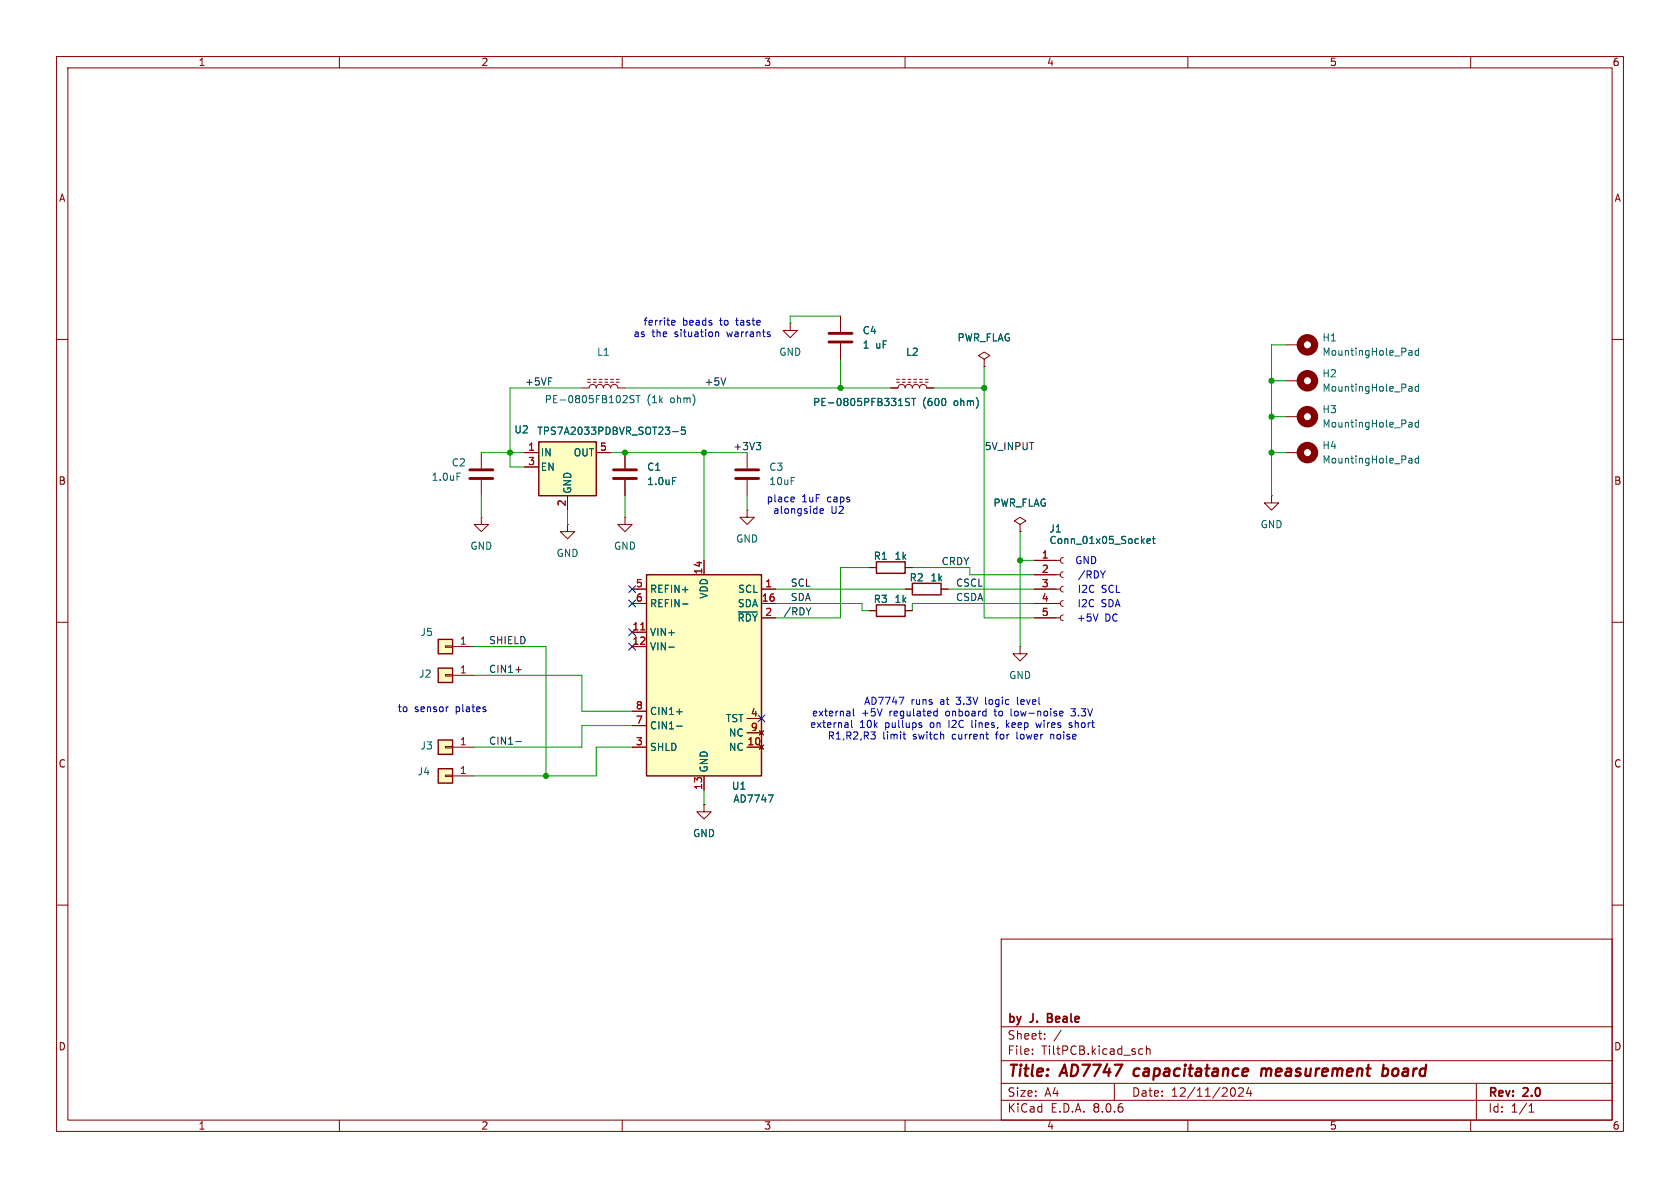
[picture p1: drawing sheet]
<svg xmlns="http://www.w3.org/2000/svg" width="297mm" height="210mm" viewBox="0 0 297 210" stroke-linecap="round" stroke-linejoin="round" font-family="sans-serif">
<g fill="none" stroke="#840000" stroke-width=".18">
<path d="M10 10h277v190h-277zM12 12h273v186h-273zM60 10v2M110 10v2M160 10v2M210 10v2M260 10v2M10 60h2M285 60h2M85.1 80v2.8M85.1 84.8v2.8M10 110h2"/>
<path d="M153.7 108h1.2M160 108h1.3M285 110h2M10 160h2M285 160h2M177 166h108v32h-108zM60 198v2M110 198v2M160 198v2M177 194.5h108M177 191.5h108M177 187.5h108"/>
<path d="M177 181.5h108M182.5 186.3v.1M182.5 185.5v.1M184.7 183.6v.1M184.7 182.8v.1M187.6 182.1l-1.3 2M197 191.5v3M201.6 185.4l.4 .1M202 186.3l-.4 .1M202.7 185.5l.2-.1 .3 .1 .1 .9M202.7 184.9v1.5M210 198v2"/>
<path d="M218.2 192.4l.2 .8-.2 .5-.2 .1M219.7 192.4v.5l-.8 .9h.9M220.7 192.2l-.3 1.1h.9M221.1 192.8v1M260 198v2M261 191.5v6.5M270.3 196.6h.9M270.3 195.5l.4-.4v1.5"/>
</g>
<path d="M200.6 189.1l-.2 .7 .3 .4M223.1 188.9l-.2 1.3M223.8 189a.57 .57 0 0 0-.7 .1M223.9 189.2l-.1 1M244.5 189l.2-.1 .6 .1 .1 .3-.1 .5a.66 .66 0 0 1-.9 .3M244.6 188.2l-.3 2" fill="none" stroke="#840000" stroke-width=".4"/>
<path d="M185.2 179.9h.5M185.7 179.2h-.5v1.5h.6" fill="none" stroke="#840000" stroke-width=".3"/>
<path d="M83.1 84.6h4M83.1 83.1h4" fill="none" stroke="#840000" stroke-width=".51"/>
<path d="M80.8 83.6h.6" fill="none" stroke="#006464" stroke-width=".18"/>
<path d="M154.9 106.9h5.1v2.1h-5.1z" fill="none" stroke="#840000" stroke-width=".25"/>
<path d="M77.5 118.1h2.5v2.6h-2.5z" fill="#ffffc2"/>
<path d="M174 63.5l1-.6-1-.7-1 .7 1 .6v1.3M174 64.8h.1M227.3 61h2.6M78.7 119.3h1.3v.2h-1.3zM80 119.4h3.8M124.5 142.2v1.3h1.2l-1.2 1.3-1.3-1.3h1.3M124.5 142.2h.1" fill="none" stroke="#840000" stroke-width=".18"/>
<path d="M77.5 118.1h2.5v2.6h-2.5z" fill="none" stroke="#840000" stroke-width=".25"/>
<circle cx="231.1" cy="61" r="1.27" fill="none" stroke="#840000" stroke-width="1.3"/>
<path d="M249.2 62h.3l.1 .1v.7M249.6 62.7l-.4 .1M249.6 62.3h-.4M250.8 62h-.4l-.2 .2 .1 .5h.5M250.8 61.5v1.3" fill="none" stroke="#006464" stroke-width=".18"/>
<path d="M95.2 78.1h10.2v9.5h-10.2z" fill="#ffffc2"/>
<path d="M95.2 78.1h10.2v9.5h-10.2z" fill="none" stroke="#840000" stroke-width=".25"/>
<path d="M92.7 80h2.5M92.7 82.6h2.5M100.3 87.6v2.6M105.4 80h2.5M180.3 114.3v1.3h1.3l-1.3 1.2-1.2-1.2h1.2M180.3 114.3h.1" fill="none" stroke="#840000" stroke-width=".18"/>
<path d="M118.9 76.3h1M121.1 75.5h-.6v.6l.1-.1 .5 .1 .1 .1-.1 .5-.2 .1-.4-.1" fill="none" stroke="#006464" stroke-width=".18"/>
<path d="M114.3 101.6h20.3v35.6h-20.3z" fill="#ffffc2"/>
<path d="M114.3 101.6h20.3v35.6h-20.3z" fill="none" stroke="#840000" stroke-width=".25"/>
<g fill="none" stroke="#840000" stroke-width=".18">
<path d="M102.9 68.6h1.2a.64 .64 0 0 1 .7-.7 .64 .64 0 0 1 .6 .7 .64 .64 0 0 1 .6-.7 .64 .64 0 0 1 .7 .7 .64 .64 0 0 1 .6-.7 .64 .64 0 0 1 .6 .7 .64 .64 0 0 1 .7-.7 .64 .64 0 0 1 .6 .7h1.3M103.9 67.6h.5M103.9 67.1h.5M104.9 67.6h.5M104.9 67.1h.5M105.9 67.6h.5M105.9 67.1h.5M106.9 67.6h.5M106.9 67.1h.5M107.9 67.6h.6M107.9 67.1h.6M109 67.6h.5"/>
<path d="M109 67.1h.5M157.5 68.6h1.2a.64 .64 0 0 1 .7-.7 .64 .64 0 0 1 .6 .7 .64 .64 0 0 1 .7-.7 .64 .64 0 0 1 .6 .7 .64 .64 0 0 1 .6-.7 .64 .64 0 0 1 .7 .7 .64 .64 0 0 1 .6-.7 .64 .64 0 0 1 .6 .7h1.3M158.5 67.6h.5M158.5 67.1h.5M159.5 67.6h.5M159.5 67.1h.5M160.5 67.6h.5M160.5 67.1h.5M161.5 67.6h.6M161.5 67.1h.6M162.6 67.6h.5M162.6 67.1h.5"/>
<path d="M163.6 67.6h.5M163.6 67.1h.5M124.5 99.1v2.5M132.1 80v2.8M132.1 84.8v2.8M111.8 104.1h2.5M111.8 111.8h2.5M111.8 114.3h2.5M111.8 106.7h2.5M134.6 104.1h2.6M134.6 106.7h2.6M134.6 109.2h2.6"/>
<path d="M111.8 132.1h2.5M111.8 128.3h2.5M111.8 125.7h2.5M124.5 137.2v2.5M132.1 132.1h2.5M132.1 127h2.5M132.1 129.5h2.5M134.2 131.7l.8 .8M134.2 129.2l.8 .7M135 131.7l-.8 .8M135 129.2l-.8 .7"/>
</g>
<path d="M113.3 111.3h.7" fill="none" stroke="#a90000" stroke-width=".18"/>
<g fill="none" stroke="#006464" stroke-width=".18">
<path d="M112.1 70l-.5-.1-.2 .1v.4l.6 .2 .1 .3-.3 .3-.4-.1M112.4 69.9h.8M112.8 69.9v1.3M160.8 70.5l-.5-.1-.2 .2v.3l.6 .3 .1 .3-.2 .2-.5-.1M161.2 70.4h.7M161.5 70.4v1.3M167.1 70.7v.8M118.2 114.4h1M120.7 106.8h.9M130.5 108.2h3.4M119.6 128.4h1M119.6 125.8h1"/>
<path d="M135.8 140.5h.9l-.6 1.3"/>
</g>
<path d="M130 84.6h4.1M130 83.1h4.1" fill="none" stroke="#840000" stroke-width=".51"/>
<path d="M77.5 130.8h2.5v2.6h-2.5z" fill="#ffffc2"/>
<path d="M227.3 67.3h2.6M110.5 80v2.8M110.5 84.8v2.8M78.7 132h1.3v.2h-1.3zM80 132.1h3.8" fill="none" stroke="#840000" stroke-width=".18"/>
<path d="M77.5 130.8h2.5v2.6h-2.5z" fill="none" stroke="#840000" stroke-width=".25"/>
<path d="M108.5 84.6h4M108.5 83.1h4" fill="none" stroke="#840000" stroke-width=".51"/>
<path d="M249.2 68.3h.3l.1 .2v.7M249.6 69.1l-.4 .1M249.6 68.6l-.4 .1M250.8 68.4l-.4-.1-.2 .3 .1 .5h.5M250.8 67.9v1.3M118.9 84.4h.6" fill="none" stroke="#006464" stroke-width=".18"/>
<circle cx="231.1" cy="67.3" r="1.27" fill="none" stroke="#840000" stroke-width="1.3"/>
<path d="M77.5 135.9h2.5v2.5h-2.5z" fill="#ffffc2"/>
<g fill="none" stroke="#840000" stroke-width=".18">
<path d="M227.3 73.7h2.6M85.1 91.4v1.3h1.3l-1.3 1.3-1.3-1.3h1.3M85.1 91.4h.1M100.3 92.7v1.3h1.3l-1.3 1.3-1.2-1.3h1.2M100.3 92.7h.1M110.5 91.4v1.3h1.3l-1.3 1.3-1.3-1.3h1.3M110.5 91.4h.1M180.3 92.7l1.1-.6-1.1-.7-1 .7 1 .6v1.3M180.3 94h.1M182.9 99.1h4.6M188 98.6l-.4 .1-.1 .4 .1 .3 .4 .2M224.8 87.6v1.3h1.3l-1.3 1.3-1.3-1.3h1.3"/>
<path d="M224.8 87.6h.1M227.3 80h2.6M153.7 100.3h1.2M160 104.1h1.3M160 100.3h1.3M166.4 104.1h1.2M182.9 109.2h4.6M182.9 106.7h4.6M182.9 104.1h4.6M182.9 101.6h4.6M188 108.7l-.4 .2-.1 .3 .1 .4 .4 .1M188 106.2l-.4 .1-.1 .4 .1 .3 .4 .2"/>
<path d="M188 103.6l-.4 .2-.1 .3 .1 .4 .4 .1M188 101.1l-.4 .1-.1 .4 .1 .4 .4 .1M78.7 137h1.3v.3h-1.3zM80 137.2h3.8"/>
</g>
<path d="M154.9 99.3h5.1v2h-5.1zM161.3 103.1h5.1v2.1h-5.1zM77.5 135.9h2.5v2.5h-2.5z" fill="none" stroke="#840000" stroke-width=".25"/>
<g fill="none" stroke="#006464" stroke-width=".18">
<path d="M249.2 74.7h.3l.1 .1v.7M249.6 75.4l-.4 .1M249.6 75h-.4M250.8 74.2v1.3M250.8 74.7h-.4l-.2 .2 .1 .5h.5M202.8 95.7l.6-.2-.1-.2-.4-.1-.1 .2v.6h.5M203.7 95.2h.5M203.9 94.8v1.1l.3 .2M249.2 81h.3l.1 .2v.7M249.6 81.8l-.4 .1M249.6 81.3l-.4 .1M250.8 81.1l-.4-.1-.2 .3 .1 .5h.5"/>
<path d="M250.8 80.6v1.3"/>
</g>
<g fill="none" stroke="#840000" stroke-width="1.3">
<circle cx="231.1" cy="73.7" r="1.27"/>
<circle cx="231.1" cy="80" r="1.27"/>
</g>
<path d="M77.5 113h2.5v2.6h-2.5z" fill="#ffffc2"/>
<g fill="none" stroke="#840000" stroke-width=".18">
<path d="M139.7 57.2v1.2h1.3l-1.3 1.3-1.3-1.3h1.3M139.7 57.2h.1M148.6 55.9v2.8M148.6 60.7v2.8M157.5 68.6h1.2M163.8 68.6h1.3M174 64.8h.1M92.7 80h2.5M92.7 82.6h2.5M100.3 87.6v2.6M105.4 80h2.5M110.5 80v2.8"/>
<path d="M110.5 84.8v2.8M124.5 99.1v2.5M132.1 90.2v1.2h1.2l-1.2 1.3-1.3-1.3h1.3M132.1 90.2h.1M180.3 94h.1M182.9 99.1h3.8M78.7 114.2h1.3v.2h-1.3zM80 114.3h3.8M111.8 114.3h2.5M111.8 104.1h2.5M111.8 111.8h2.5M111.8 106.7h2.5"/>
<path d="M134.6 104.1h2.6M134.6 106.7h2.6M134.6 109.2h2.6M153.7 108h1.2M153.7 100.3h1.2M160 108h1.3M160 104.1h1.3M160 100.3h1.3M166.4 104.1h1.2M182.9 104.1h3.8M182.9 106.7h3.8M182.9 109.2h3.8"/>
<path d="M182.9 101.6h3.8M111.8 132.1h2.5M111.8 128.3h2.5M111.8 125.7h2.5M124.5 137.2v2.5M132.1 132.1h2.5M132.1 127h2.5M132.1 129.5h2.5M134.2 131.7l.8 .8M134.2 129.2l.8 .7M135 131.7l-.8 .8M135 129.2l-.8 .7"/>
<path d="M124.5 142.2h.1"/>
</g>
<path d="M77.5 113h2.5v2.6h-2.5z" fill="none" stroke="#840000" stroke-width=".25"/>
<path d="M146.6 58.9h4M146.6 60.5h4" fill="none" stroke="#840000" stroke-width=".51"/>
<path d="M97 66.8h.6M128.3 66.8l-.4 1.3M133.7 78.2h.8l-.4 .5M134.2 78.7l.3 .3v.3l-.3 .2M91.2 118.4h.9M143.4 107.4l-.5 .7M91.2 131.1h.9" fill="none" stroke="#0f0f0f" stroke-width=".18"/>
<g fill="none" stroke="#0000c2" stroke-width=".18">
<path d="M118.7 57.3l.2 .2 .4-.1M118.7 56.8l.2-.2h.3l.1 .2v.1l-.6 .1M126.5 58.7v.8M126.5 58.8l.2-.1h.3v.8M136.1 59.2v.3M140 87.9h.4v.3l-.6 .1M140.4 88.7h-.4M145 90.3l.6-.1-.1-.2-.4-.1-.1 .2v.6h.5M194.1 108.5l-.4 1.3M195.4 100.9l-.4 .7M79.1 125h.2M149.9 127.8v.8"/>
<path d="M149.9 128.5l-.1 .1M149.9 128.1h-.1M150.2 125.8l.1 .8M150.3 126.5l-.2 .1M150.3 126l-.2 .1M150.5 127.3v1.1l.2 .2M150.9 125.3v1.1l.1 .2M154.5 129.9l.2 .2v.3l-.2 .3M154.7 129.4l-.4 .5M158.9 123.2h.9l-.6 1.3M159.8 129.4v1.1l.3 .2M162.6 128.2h.3l.1 .2-.2 .2h-.2"/>
<path d="M165.2 126.5h.5M165.2 125.8h.5M165.7 125.3v1.3M171.8 127.3v1.1l.2 .2M174.3 129.8h.5M174.6 130.7h.2M177.9 127.3v1.3M178 128.1l.4 .5M178.4 127.8l-.5 .4M178.7 125.3v1.1l.2 .2M179.8 129.4v1.1l.2 .2M179.9 123.2v1.1l.1 .2"/>
<path d="M183.1 127.8l.3 .8 .2-.6 .3 .6M185.8 129.8v.9M186.1 129.8l-.3 .1M187.3 126.4l.2 .2 .4-.1M187.3 125.9l.2-.2h.3l.1 .2v.1l-.6 .1M189.3 126.4l.6 .2M189.3 125.3h.8l-.4 .5h.2M189.5 127.8h-.3l-.2 .1 .1 .2 .4 .1v.3h-.5"/>
</g>
<g fill="none" stroke="#009600" stroke-width=".18">
<path d="M148.6 55.9h-8.9v1.3M102.9 68.6h-12.7v14h2.5M110.5 68.6h47M148.6 63.5v5.1M165.1 68.6h8.9M174 64.8v44.4h8.9M224.8 67.3h2.5M224.8 73.7h2.5M227.3 61h-2.5v26.6M85.1 80h7.6M85.1 87.6v3.8M100.3 90.2v2.5"/>
<path d="M107.9 80h24.2M110.5 87.6v3.8M124.5 80v19.1M132.1 87.6v2.6M180.3 99.1h2.6M180.3 94v20.3M224.8 80h2.5M83.8 119.4h19.1v6.3h8.9M83.8 114.3h12.7v22.9M137.2 104.1h22.8M137.2 106.7h15.2v1.3h1.3M153.7 100.3h-5.1v8.9h-11.4"/>
<path d="M161.3 100.3h10.1v1.3h11.5M167.6 104.1h15.3M182.9 106.7h-21.6v1.3M111.8 128.3h-8.9v3.8h-19.1M111.8 132.1h-6.4v5.1h-21.6M124.5 139.7v2.5"/>
</g>
<path d="M111.2 113.7l1.2 1.2M111.2 106.1l1.2 1.2M111.2 103.5l1.2 1.2M111.2 111.2l1.2 1.2M112.4 113.7l-1.2 1.2M112.4 106.1l-1.2 1.2M112.4 103.5l-1.2 1.2M112.4 111.2l-1.2 1.2M134 126.4l1.2 1.2M135.2 126.4l-1.2 1.2" fill="none" stroke="#000084" stroke-width=".18"/>
<g fill="none" stroke="#006464" stroke-width=".18">
<path d="M118.9 76.3h1M121.1 75.5h-.6v.6l.1-.1 .5 .1 .1 .1-.1 .5-.2 .1-.4-.1M160.8 70.5l-.5-.1-.2 .2v.3l.6 .3 .1 .3-.2 .2-.5-.1M161.2 70.4h.7M161.5 70.4v1.3M167.1 70.7v.8M118.9 84.4h.6M202.8 95.7l.6-.2-.1-.2-.4-.1-.1 .2v.6h.5M203.7 95.2h.5M203.9 94.8v1.1l.3 .2M118.2 114.4h1M120.7 106.8h.9"/>
<path d="M130.5 108.2h3.4M119.6 128.4h1M119.6 125.8h1M135.8 140.5h.9l-.6 1.3"/>
</g>
<path d="M113.3 111.3h.7" fill="none" stroke="#a90000" stroke-width=".18"/>
<g fill="#009600" stroke="#009600" stroke-width=".18">
<circle cx="110.5" cy="80" r=".46"/>
<circle cx="90.2" cy="80" r=".46"/>
<circle cx="180.3" cy="99.1" r=".46"/>
<circle cx="174" cy="68.6" r=".46"/>
<circle cx="148.6" cy="68.6" r=".46"/>
<circle cx="124.5" cy="80" r=".46"/>
<circle cx="96.5" cy="137.2" r=".46"/>
<circle cx="224.8" cy="67.3" r=".46"/>
<circle cx="224.8" cy="73.7" r=".46"/>
<circle cx="224.8" cy="80" r=".46"/>
</g>
<g font-size="2.8" fill="#840000">
<text x="178" y="190.9">Title:</text>
<text x="187.7" y="190.9">AD7747</text>
<text x="201.3" y="190.9">capacitatance</text>
<text x="224.6" y="190.9">measurement</text>
<text x="246.8" y="190.9">board</text>
</g>
<g font-size="2.1" fill="#840000">
<text x="178" y="184">Sheet:</text>
<text x="178" y="181.2">by</text>
<text x="182.2" y="181.2">J.</text>
<text x="185.8" y="181.2">Beale</text>
<text x="178" y="186.7">File:</text>
<text x="184.1" y="186.7">TiltPCB.kicad_sch</text>
<text x="178" y="196.9">KiCad</text>
<text x="178" y="194.1">Size:</text>
<text x="184.7" y="194.1">A4</text>
<text x="185.7" y="196.9">E.D.A.</text>
<text x="193.3" y="196.9">8.0.6</text>
<text x="200" y="194.1">Date:</text>
<text x="207" y="194.1">12/11/2024</text>
<text x="263" y="194.3">Rev:</text>
<text x="263" y="196.9">Id:</text>
<text x="267.1" y="196.9">1/1</text>
<text x="269.4" y="194.3">2.0</text>
</g>
<g font-size="1.8" fill="#840000">
<text x="35" y="11.9">1</text>
<text x="85" y="11.9">2</text>
<text x="135" y="11.9">3</text>
<text x="185" y="11.9">4</text>
<text x="235" y="11.9">5</text>
<text x="285" y="11.9">6</text>
<text x="10.3" y="35.9">A</text>
<text x="285.3" y="35.9">A</text>
<text x="10.3" y="85.9">B</text>
<text x="285.3" y="85.9">B</text>
<text x="10.3" y="135.9">C</text>
<text x="285.3" y="135.9">C</text>
<text x="10.3" y="185.9">D</text>
<text x="285.3" y="185.9">D</text>
<text x="35" y="199.9">1</text>
<text x="85" y="199.9">2</text>
<text x="135" y="199.9">3</text>
<text x="185" y="199.9">4</text>
<text x="235" y="199.9">5</text>
<text x="285" y="199.9">6</text>
</g>
<g font-size="1.8" fill="#0000c2">
<text x="111.9" y="59.8">as</text>
<text x="113.7" y="57.8">ferrite</text>
<text x="115.2" y="59.8">the</text>
<text x="119.4" y="59.8">situation</text>
<text x="120.6" y="57.8">beads</text>
<text x="127.4" y="57.8">to</text>
<text x="128.8" y="59.8">warrants</text>
<text x="130.4" y="57.8">taste</text>
<text x="135.4" y="89">place</text>
<text x="141.7" y="89">1uF</text>
<text x="146.4" y="89">caps</text>
<text x="136.6" y="91">alongside</text>
<text x="146.9" y="91">U2</text>
<text x="190" y="99.9">GND</text>
<text x="190.4" y="107.5">I2C</text>
<text x="190.4" y="105">I2C</text>
<text x="190.5" y="102.5">/RDY</text>
<text x="194.7" y="107.5">SDA</text>
<text x="194.7" y="105">SCL</text>
<text x="190.3" y="110.1">+5V</text>
<text x="195.3" y="110.1">DC</text>
<text x="152.7" y="124.8">AD7747</text>
<text x="161" y="124.8">runs</text>
<text x="166.3" y="124.8">at</text>
<text x="169.4" y="124.8">3.3V</text>
<text x="174.6" y="124.8">logic</text>
<text x="180.5" y="124.8">level</text>
<text x="70.2" y="126.1">to</text>
<text x="73.3" y="126.1">sensor</text>
<text x="80.7" y="126.1">plates</text>
<text x="143.1" y="128.9">external</text>
<text x="143.4" y="126.8">external</text>
<text x="146.2" y="130.9">R1,R2,R3</text>
<text x="152" y="128.9">10k</text>
<text x="152.3" y="126.8">+5V</text>
<text x="156" y="130.9">limit</text>
<text x="156.6" y="128.9">pullups</text>
<text x="157.3" y="126.8">regulated</text>
<text x="161.5" y="130.9">switch</text>
<text x="164.7" y="128.9">on</text>
<text x="167.5" y="126.8">onboard</text>
<text x="168.2" y="128.9">I2C</text>
<text x="168.6" y="130.9">current</text>
<text x="172.4" y="128.9">lines,</text>
<text x="176.3" y="126.8">to</text>
<text x="176.6" y="130.9">for</text>
<text x="178.7" y="128.9">keep</text>
<text x="179.4" y="126.8">low-noise</text>
<text x="180.4" y="130.9">lower</text>
<text x="184.3" y="128.9">wires</text>
<text x="186.6" y="130.9">noise</text>
<text x="190.3" y="126.8">3.3V</text>
<text x="190.3" y="128.9">short</text>
</g>
<g font-size="1.8" fill="#006464">
<text x="152.4" y="59.3">C4</text>
<text x="105.5" y="63.1">L1</text>
<text x="137.7" y="63.1">GND</text>
<text x="152.4" y="61.8">1</text>
<text x="154.8" y="61.8">uF</text>
<text x="160.1" y="63.1">L2</text>
<text x="169.2" y="60.6">PWR_FLAG</text>
<text x="233.7" y="60.6">H1</text>
<text x="233.7" y="63.1">MountingHole_Pad</text>
<text x="96.2" y="71.5">PE-0805FB102ST</text>
<text x="114.4" y="71.5">(1k</text>
<text x="118.6" y="71.5">ohm)</text>
<text x="143.6" y="72">PE-0805PFB331ST</text>
<text x="163.1" y="72">(600</text>
<text x="168.7" y="72">ohm)</text>
<text x="233.7" y="66.9">H2</text>
<text x="233.7" y="69.4">MountingHole_Pad</text>
<text x="90.8" y="76.8">U2</text>
<text x="94.9" y="77.1">TPS7A2033PDBVR_SOT23-5</text>
<text x="233.7" y="73.3">H3</text>
<text x="233.7" y="75.8">MountingHole_Pad</text>
<text x="79.8" y="82.7">C2</text>
<text x="95.5" y="80.9">IN</text>
<text x="95.5" y="83.4">EN</text>
<text x="101.3" y="80.9">OUT</text>
<text x="114.3" y="83.4">C1</text>
<text x="135.9" y="83.4">C3</text>
<text x="233.7" y="79.6">H4</text>
<text x="233.7" y="82.1">MountingHole_Pad</text>
<text x="76.2" y="85.2">1.0uF</text>
<text x="101.2" y="87.4" transform="rotate(-90 101.2 87.4)">GND</text>
<text x="114.3" y="86">1.0uF</text>
<text x="135.9" y="86">10uF</text>
<text x="175.5" y="89.8">PWR_FLAG</text>
<text x="185.4" y="94.3">J1</text>
<text x="222.8" y="93.6">GND</text>
<text x="83.1" y="97.4">GND</text>
<text x="98.3" y="98.7">GND</text>
<text x="108.5" y="97.4">GND</text>
<text x="130" y="96.1">GND</text>
<text x="154.4" y="99.2">R1</text>
<text x="158" y="99.2">1k</text>
<text x="185.4" y="96.4">Conn_01x05_Socket</text>
<text x="114.8" y="105">REFIN+</text>
<text x="114.8" y="107.5">REFIN-</text>
<text x="125.3" y="105.9" transform="rotate(-90 125.3 105.9)">VDD</text>
<text x="130.3" y="107.5">SDA</text>
<text x="130.4" y="105">SCL</text>
<text x="154.4" y="106.8">R3</text>
<text x="158" y="106.8">1k</text>
<text x="160.7" y="103">R2</text>
<text x="164.4" y="103">1k</text>
<text x="74.2" y="112.6">J5</text>
<text x="114.8" y="112.6">VIN+</text>
<text x="130.3" y="110.1">~{RDY}</text>
<text x="74" y="120">J2</text>
<text x="114.8" y="115.2">VIN-</text>
<text x="178.3" y="120.2">GND</text>
<text x="114.8" y="129.1">CIN1-</text>
<text x="114.8" y="126.6">CIN1+</text>
<text x="128.2" y="127.9">TST</text>
<text x="128.8" y="130.4">NC</text>
<text x="73.7" y="137.3">J4</text>
<text x="74.2" y="132.7">J3</text>
<text x="114.8" y="132.9">SHLD</text>
<text x="125.3" y="136.7" transform="rotate(-90 125.3 136.7)">GND</text>
<text x="128.8" y="132.9">NC</text>
<text x="129.3" y="139.8">U1</text>
<text x="129.5" y="142.1">AD7747</text>
<text x="122.4" y="148.2">GND</text>
</g>
<g font-size="1.8" fill="#0f0f0f">
<text x="92.7" y="68.2">+5VF</text>
<text x="124.5" y="68.2">+5V</text>
<text x="129.5" y="79.7">+3V3</text>
<text x="174" y="79.7">5V_INPUT</text>
<text x="166.4" y="100">CRDY</text>
<text x="139.7" y="103.8">SCL</text>
<text x="139.7" y="106.3">SDA</text>
<text x="168.9" y="103.8">CSCL</text>
<text x="168.9" y="106.3">CSDA</text>
<text x="86.4" y="114">SHIELD</text>
<text x="138.4" y="108.9">/RDY</text>
<text x="86.4" y="119">CIN1+</text>
<text x="86.4" y="131.7">CIN1-</text>
</g>
<g font-size="1.8" fill="#a90000">
<text x="93.3" y="79.8">1</text>
<text x="93.3" y="82.3">3</text>
<text x="106" y="79.8">5</text>
<text x="100.1" y="89.6" transform="rotate(-90 100.1 89.6)">2</text>
<text x="124.2" y="101.6" transform="rotate(-90 124.2 101.6)">14</text>
<text x="184.1" y="98.8">1</text>
<text x="184.1" y="101.3">2</text>
<text x="112.3" y="103.9">5</text>
<text x="112.3" y="106.4">6</text>
<text x="134.6" y="106.4">16</text>
<text x="135.2" y="103.9">1</text>
<text x="184.1" y="103.9">3</text>
<text x="184.1" y="106.4">4</text>
<text x="111.7" y="111.5">11</text>
<text x="135.2" y="109">2</text>
<text x="184.1" y="109">5</text>
<text x="81.2" y="119.1">1</text>
<text x="81.2" y="114">1</text>
<text x="111.7" y="114">12</text>
<text x="112.3" y="125.5">8</text>
<text x="81.2" y="131.8">1</text>
<text x="112.3" y="131.8">3</text>
<text x="112.3" y="128">7</text>
<text x="132" y="131.8">10</text>
<text x="132.6" y="126.7">4</text>
<text x="132.6" y="129.3">9</text>
<text x="81.2" y="136.9">1</text>
<text x="124.2" y="139.7" transform="rotate(-90 124.2 139.7)">13</text>
</g>
</svg>
